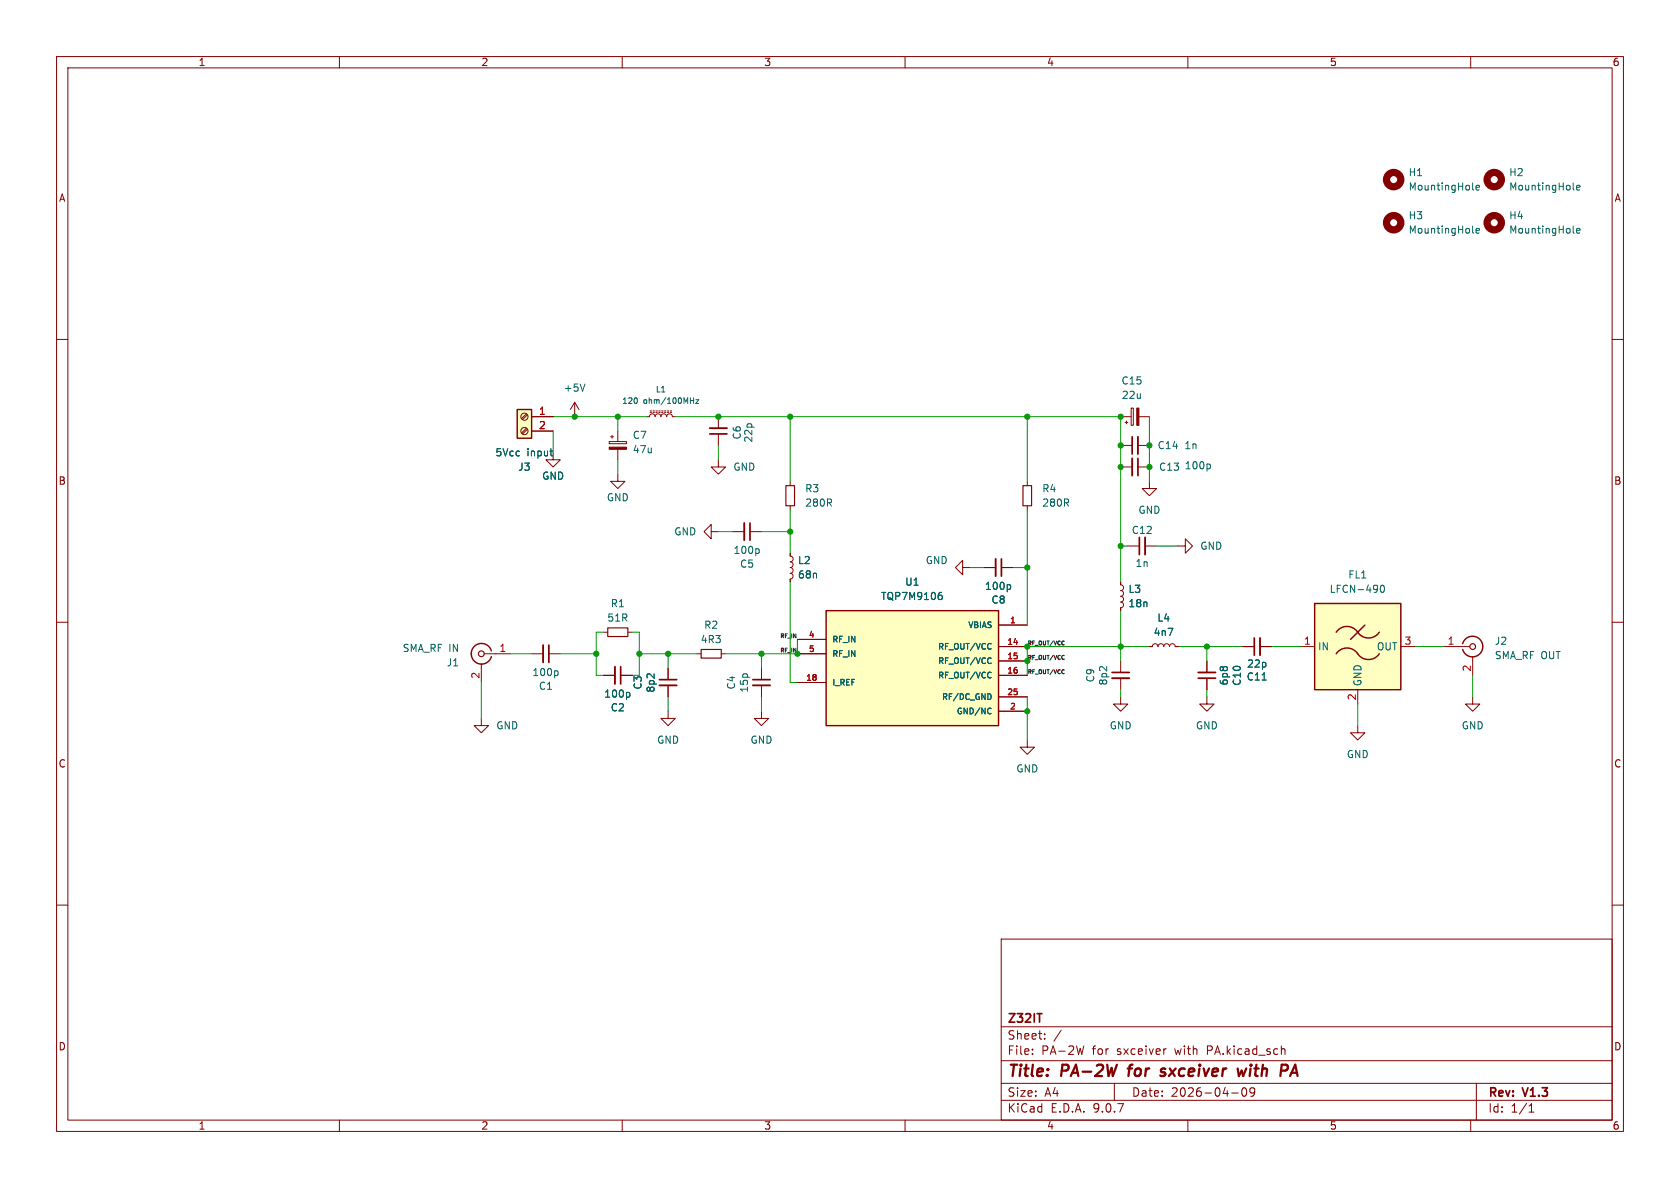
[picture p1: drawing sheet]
<svg xmlns="http://www.w3.org/2000/svg" width="297mm" height="210mm" viewBox="0 0 297 210" stroke-linecap="round" stroke-linejoin="round" font-family="sans-serif">
<g fill="none" stroke="#840000" stroke-width=".18">
<path d="M10 10h277v190h-277zM12 12h273v186h-273zM60 10v2M110 10v2M160 10v2M210 10v2M260 10v2M10 60h2M101.6 71.1l-.8 1.3M101.6 71.1l.8 1.3M101.6 71.1v2.6M114.3 73.7h.5l.2-.4 .3-.1 .4 .1 .1 .4 .2-.4 .3-.1 .4 .1 .1 .4 .2-.4 .3-.1 .4 .1 .2 .4 .1-.4 .4-.1 .3 .1 .2 .4h.5"/>
<path d="M114.9 72.9h.3M114.9 72.6h.3M115.4 72.9h.3M115.4 72.6h.3M116 72.9h.2M116 72.6h.2M116.5 72.9h.2M116.5 72.6h.2M117 72.9h.2M117 72.6h.2M117.5 72.9h.2M117.5 72.6h.2"/>
<path d="M118 72.9h.2M118 72.6h.2M118.5 72.9h.2M118.5 72.6h.2M127 73.7v2M127 76.7v2M285 60h2M97.8 80v1.3h1.3l-1.3 1.3-1.3-1.3h1.3M125.7 94v-1.3l-1.2 1.3 1.2 1.3v-1.3h1.3M127 81.3v1.3h1.3l-1.3 1.2-1.3-1.2h1.3M129.5 94h2.1M132.6 94h2"/>
<path d="M10 110h2M94 115.6h2M97 115.6h2.1M123.2 115.6h.8M127.5 115.6h.8M134.6 118.1v2M174 100.3h2M177 100.3h2.1M198.1 116.8v2.1M198.1 119.9v2M285 110h2M134.6 125.7v1.3h1.3l-1.3 1.3-1.3-1.3h1.3"/>
<path d="M134.6 121.2v2M181.6 130.8v1.3h1.3l-1.3 1.3-1.3-1.3h1.3M198.1 123.2v1.3h1.3l-1.3 1.2-1.3-1.2h1.3M10 160h2M177 166h108v32h-108zM285 160h2M60 198v2M110 198v2M160 198v2M177 194.5h108M177 191.5h108M177 187.5h108"/>
<path d="M177 181.5h108M182.5 186.3v.1M182.5 185.5v.1M184.7 183.6v.1M184.7 182.8v.1M187.6 182.1l-1.3 2M191.6 184.9l-.4 1.5M197 191.5v3M206.2 185.4l-.3 .1M210 198v2M217.7 193.2h1.2M219.7 192.4l.2-.1a.81 .81 0 0 1 .6 .6 .81 .81 0 0 1-.3 .8l-.2 .1a.81 .81 0 0 1-.3-1.4z"/>
<path d="M221.8 192.9l-.3 .3h-.3l-.2-.3 .1-.5 .4-.1 .2 .1a.99 .99 0 0 1-.3 1.4h-.3M227 185.4l.2 .2v.8M260 198v2M261 191.5v6.5M270.3 196.6h.9M270.3 195.5l.4-.4v1.5"/>
</g>
<path d="M199.4 188.9h.7M199.7 188.5l-.2 1.7M205.3 189.4l.5 .1 .2 .3-.1 .3-.6 .1M206 189a.5 .5 0 0 0-.8 .2M220.3 188.9l-.5 1.3-.3-.9-.5 .9M228.1 190.2l.9-2 .4 2M228.3 189.6h1" fill="none" stroke="#840000" stroke-width=".4"/>
<path d="M125.5 76.7h3M132.6 92.5v3M177 98.8v3.1M97 114v3.1M196.6 118.9h3M133.1 120.1h3M183.3 179.2h.9" fill="none" stroke="#840000" stroke-width=".3"/>
<path d="M103.4 67.9l-.4 1.3M112.6 70.5v.6M122.1 70.8h.5M122.6 70.3v1M123 70.7h.5l-.5 .6h.5M134 97l.2 .2v.4l-.2 .2M98.4 118.6l.3 .2v.4l-.3 .2M178.4 103.3l.3 .3v.3l-.3 .3" fill="none" stroke="#006464" stroke-width=".18"/>
<path d="M125.5 75.7h3M131.6 92.5v3M176 98.8v3.1M96 114v3.1M196.6 119.9h3M133.1 121.2h3" fill="none" stroke="#840000" stroke-width=".33"/>
<path d="M124 114.8h3.5v1.5h-3.5z" fill="none" stroke="#840000" stroke-width=".2"/>
<path d="M232.4 106.7h15.2v15.2h-15.2z" fill="#ffffc2"/>
<path d="M232.4 106.7h15.2v15.2h-15.2zM236.2 111.8a2.35 2.35 0 0 1 4.1 .3 2.29 2.29 0 0 0 3.5-.3M236.2 115.6a2.35 2.35 0 0 1 4.1 .3 2.29 2.29 0 0 0 3.5-.3M241.3 110.5l-2.5 2.5" fill="none" stroke="#840000" stroke-width=".25"/>
<path d="M106.7 119.4h2M109.7 119.4h2.1M118.1 118.1v2M229.9 114.3h2.5M247.6 114.3h2.6M118.1 125.7v1.3h1.3l-1.3 1.3-1.3-1.3h1.3M118.1 121.2v2M240 121.9v2.6" fill="none" stroke="#840000" stroke-width=".18"/>
<path d="M244.1 103.6l.2-.2a.68 .68 0 0 1 .5 .7 .68 .68 0 0 1-.5 .6l-.2-.1-.1-.4zM111.1 122.4l.3 .2v.4l-.3 .2" fill="none" stroke="#006464" stroke-width=".18"/>
<path d="M109.7 117.9v3M116.6 120.1h3" fill="none" stroke="#840000" stroke-width=".3"/>
<path d="M108.7 117.9v3M116.6 121.2h3" fill="none" stroke="#840000" stroke-width=".33"/>
<path d="M146 108h30.5v20.3h-30.5z" fill="#ffffc2"/>
<path d="M146 108h30.5v20.3h-30.5z" fill="none" stroke="#840000" stroke-width=".25"/>
<path d="M141 113h5M141 115.6h5M170.2 100.3v-1.2l-1.3 1.2 1.3 1.3v-1.3h1.2M176.5 110.5h5.1M176.5 114.3h5.1M176.5 116.8h5.1M176.5 119.4h5.1M141 120.7h5M176.5 123.2h5.1M176.5 125.7h5.1" fill="none" stroke="#840000" stroke-width=".18"/>
<path d="M166.1 105.2h.2l.3 .2-.1 .5-.4 .1M166.2 104.7h.3M175.2 113.8h.1M175.2 116.3v.1M175.2 118.9h.1M175.2 114.7h.1M175.2 117.2v.1M175.2 119.7v.1M175 122.7l.2 .4-.2 .5M175 125.2l.2 .1M175.2 126.1l-.2 .1" fill="none" stroke="#006464" stroke-width=".18"/>
<path d="M91.4 72.4h2.6v5.1h-2.6z" fill="#ffffc2"/>
<path d="M91.4 72.4h2.6v5.1h-2.6zM86.9 115.1a1.81 1.81 0 0 0-2.8-1 1.81 1.81 0 0 0 0 2.9 1.81 1.81 0 0 0 2.8-.9M258.6 113.8a1.81 1.81 0 0 1 2.8-1 1.81 1.81 0 0 1 0 2.9 1.81 1.81 0 0 1-2.8-.9" fill="none" stroke="#840000" stroke-width=".25"/>
<g fill="none" stroke="#840000" stroke-width=".18">
<path d="M93.1 73.2l-.9 .8M93.1 75.7l-.9 .8M93.2 73.3l-.8 .9M93.2 75.9l-.8 .8M94 73.7h3.8M94 76.2h3.8M107.7 78.1h3v.3h-3zM107.9 77.2h.6M108.2 77v.5M109.2 76.2v1.9M109.2 79.4v1.9M198.1 73.7h1.9"/>
<path d="M198.1 78.7h2.1M198.9 74.7h.5M199.1 74.4v.5M200 72.1h.4v3.1h-.4zM201.2 78.7h2M201.3 73.7h1.9M109.2 83.8v1.3h1.3l-1.3 1.3-1.3-1.3h1.3M139.7 97.8v.5l.4 .1 .1 .4-.1 .4-.4 .1 .3 .1 .2 .2-.1 .5-.4 .2 .4 .2 .1 .3-.1 .4-.4 .2 .4 .1 .1 .3-.1 .4-.4 .2v.5M139.7 85.1v.8M139.7 89.4v.8M181.6 85.1v.8M181.6 89.4v.8"/>
<path d="M198.1 82.6h2.1M199.4 96.5h2M201.2 82.6h2M202.4 96.5h2.1M203.2 85.1v1.3h1.3l-1.3 1.2-1.3-1.2h1.3M208.3 96.5h1.2v-1.2l1.3 1.2-1.3 1.3v-1.3M85.1 117.3v3.4M85.6 115.6h4.6M106.7 111.8h.7M106.7 119.4h2M109.7 119.4h2.1M111 111.8h.8"/>
<path d="M118.1 118.1v2M141 115.6h5M141 113h5M174 100.3h2M176.5 114.3h5.1M176.5 119.4h5.1M176.5 110.5h5.1M176.5 116.8h5.1M177 100.3h2.1M198.1 102.9v.5l.4 .1 .1 .4-.1 .4-.4 .1 .3 .1 .2 .2-.1 .5-.4 .2 .4 .2 .1 .3-.1 .4-.4 .1 .4 .2 .1 .3-.1 .4-.4 .1v.6M203.2 114.3h.5l.2-.4 .3-.1 .4 .1 .1 .4 .2-.4 .3-.1 .4 .1 .1 .4 .2-.4 .3-.1 .4 .1 .2 .4 .1-.4 .4-.1 .3 .1 .2 .4h.5M213.4 116.8v2.1"/>
<path d="M213.4 119.9v2M219.7 114.3h2M222.8 114.3h2M255.3 114.3h4.5M260.3 116.1v3.3M85.1 127v1.3h1.3l-1.3 1.2-1.3-1.2h1.3M118.1 121.2v2M141 120.7h5M176.5 123.2h5.1M176.5 125.7h5.1M213.4 123.2v1.3h1.2l-1.2 1.2-1.3-1.2h1.3M240 128.3v1.2h1.3l-1.3 1.3-1.2-1.3h1.2"/>
<path d="M260.3 123.2v1.3h1.3l-1.3 1.2-1.2-1.2h1.2"/>
<circle cx="92.7" cy="73.7" r=".63"/>
<circle cx="92.7" cy="76.2" r=".63"/>
</g>
<g fill="none" stroke="#006464" stroke-width=".18">
<path d="M260.3 33.4l.2 .2M260.9 33.2l.6-.1v-.3h-.4l-.2 .1 .1 .6h.5M278.1 33.4l.2 .2M278.7 33.2l.6-.1v-.3h-.4l-.2 .1 .1 .6h.5M260.3 41l.2 .2M260.9 40.8l.6-.1v-.3h-.4l-.2 .2 .1 .6h.5M278.1 41l.2 .2M278.7 40.8l.6-.1v-.3h-.4l-.2 .2 .1 .6h.5M97.2 79.7h.5M97.5 80.5l.2 .1M213.7 82l.3 .3v.3l-.3 .3M166.1 105.2h.2l.3 .2-.1 .5-.4 .1"/>
<path d="M166.2 104.7h.3M175.2 113.8h.1M175.2 116.3v.1M175.2 118.9h.1M175.2 114.7h.1M175.2 117.2v.1M175.2 119.7v.1M178.4 103.3l.3 .3v.3l-.3 .3M111.1 122.4l.3 .2v.4l-.3 .2M175 122.7l.2 .4-.2 .5M175 125.2l.2 .1M175.2 126.1l-.2 .1"/>
<path d="M223.1 120.2h.8"/>
</g>
<path d="M200.2 77.2v3.1M201.2 81v3.1M201.4 95v3M211.8 119.9h3.1M221.7 112.8v3" fill="none" stroke="#840000" stroke-width=".3"/>
<path d="M201.2 77.2v3.1M200.2 81v3.1M202.4 95v3M211.8 118.9h3.1M222.8 112.8v3" fill="none" stroke="#840000" stroke-width=".33"/>
<g fill="none" stroke="#840000" stroke-width=".2">
<path d="M138.9 85.9h1.6v3.5h-1.6zM180.8 85.9h1.6v3.5h-1.6zM107.4 111h3.6v1.5h-3.6z"/>
<circle cx="85.1" cy="115.6" r=".51"/>
<circle cx="260.3" cy="114.3" r=".51"/>
</g>
<g fill="#840000" stroke="#840000" stroke-width=".18">
<path d="M201 72.1h.3v3.1h-.3z"/>
<path d="M107.7 79h3v.4h-3z"/>
</g>
<g fill="none" stroke="#840000" stroke-width="1.3">
<circle cx="246.4" cy="31.7" r="1.27"/>
<circle cx="246.4" cy="39.4" r="1.27"/>
<circle cx="264.2" cy="31.7" r="1.27"/>
<circle cx="264.2" cy="39.4" r="1.27"/>
</g>
<path d="M188.1 115.9h.1M188.1 113.3v.1M188.1 118.4v.1M188.1 116.5h.1M188.1 113.9v.1M188.1 119v.1" fill="none" stroke="#0f0f0f" stroke-width=".18"/>
<g fill="none" stroke="#009600" stroke-width=".18">
<path d="M97.8 73.7h16.5M97.8 76.2v3.8M109.2 73.7v2.5M119.4 73.7h78.7v29.2M127 78.7v2.6M139.7 73.7v11.4M181.6 73.7v11.4M203.2 73.7v11.4M109.2 81.3v2.5M127 94h2.5M134.6 94h5.1M139.7 90.2v7.6"/>
<path d="M181.6 90.2v20.3M198.1 96.5h1.3M204.5 96.5h3.8M90.2 115.6h3.8M99.1 115.6h6.3M106.7 111.8h-1.3v7.6h1.3M111.8 111.8h1.2v7.6M113 115.6h10.2M118.1 115.6v2.5M134.6 115.6v2.5M139.7 102.9v17.8h1.3M141 113v2.6h-12.7"/>
<path d="M171.4 100.3h2.6M179.1 100.3h2.5M198.1 108v8.8M203.2 114.3h-21.6v5.1M208.3 114.3h11.4M213.4 114.3v2.5M224.8 114.3h5.1M250.2 114.3h5.1M260.3 119.4v3.8M85.1 120.7v6.3M118.1 123.2v2.5M134.6 123.2v2.5"/>
<path d="M181.6 123.2v7.6M198.1 121.9v1.3M213.4 121.9v1.3M240 124.5v3.8"/>
</g>
<g fill="#009600" stroke="#009600" stroke-width=".18">
<circle cx="134.6" cy="115.6" r=".46"/>
<circle cx="105.4" cy="115.6" r=".46"/>
<circle cx="113" cy="115.6" r=".46"/>
<circle cx="118.1" cy="115.6" r=".46"/>
<circle cx="141" cy="115.6" r=".46"/>
<circle cx="198.1" cy="82.6" r=".46"/>
<circle cx="203.2" cy="82.6" r=".46"/>
<circle cx="198.1" cy="73.7" r=".46"/>
<circle cx="181.6" cy="73.7" r=".46"/>
<circle cx="181.6" cy="100.3" r=".46"/>
<circle cx="181.6" cy="114.3" r=".46"/>
<circle cx="203.2" cy="78.7" r=".46"/>
<circle cx="198.1" cy="78.7" r=".46"/>
<circle cx="181.6" cy="116.8" r=".46"/>
<circle cx="198.1" cy="114.3" r=".46"/>
<circle cx="181.6" cy="125.7" r=".46"/>
<circle cx="198.1" cy="96.5" r=".46"/>
<circle cx="213.4" cy="114.3" r=".46"/>
<circle cx="127" cy="73.7" r=".46"/>
<circle cx="101.6" cy="73.7" r=".46"/>
<circle cx="109.2" cy="73.7" r=".46"/>
<circle cx="139.7" cy="73.7" r=".46"/>
<circle cx="139.7" cy="94" r=".46"/>
</g>
<g font-size="2.8" fill="#840000">
<text x="178" y="190.9">Title:</text>
<text x="187.7" y="190.9">PA-2W</text>
<text x="200.4" y="190.9">for</text>
<text x="206.9" y="190.9">sxceiver</text>
<text x="221.3" y="190.9">with</text>
</g>
<g font-size="2.1" fill="#840000">
<text x="178" y="184">Sheet:</text>
<text x="178" y="181.2">Z32IT</text>
<text x="178" y="186.7">File:</text>
<text x="184.1" y="186.7">PA-2W</text>
<text x="193.2" y="186.7">for</text>
<text x="197.6" y="186.7">sxceiver</text>
<text x="208" y="186.7">with</text>
<text x="213.8" y="186.7">PA.kicad_sch</text>
<text x="178" y="196.9">KiCad</text>
<text x="178" y="194.1">Size:</text>
<text x="184.7" y="194.1">A4</text>
<text x="185.7" y="196.9">E.D.A.</text>
<text x="193.3" y="196.9">9.0.7</text>
<text x="200" y="194.1">Date:</text>
<text x="207" y="194.1">2026-04-09</text>
<text x="263" y="194.3">Rev:</text>
<text x="263" y="196.9">Id:</text>
<text x="267.1" y="196.9">1/1</text>
<text x="269.4" y="194.3">V1.3</text>
</g>
<g font-size="1.8" fill="#840000">
<text x="35" y="11.9">1</text>
<text x="85" y="11.9">2</text>
<text x="135" y="11.9">3</text>
<text x="185" y="11.9">4</text>
<text x="235" y="11.9">5</text>
<text x="285" y="11.9">6</text>
<text x="10.3" y="35.9">A</text>
<text x="285.3" y="35.9">A</text>
<text x="10.3" y="85.9">B</text>
<text x="285.3" y="85.9">B</text>
<text x="10.3" y="135.9">C</text>
<text x="285.3" y="135.9">C</text>
<text x="10.3" y="185.9">D</text>
<text x="285.3" y="185.9">D</text>
<text x="35" y="199.9">1</text>
<text x="85" y="199.9">2</text>
<text x="135" y="199.9">3</text>
<text x="185" y="199.9">4</text>
<text x="235" y="199.9">5</text>
<text x="285" y="199.9">6</text>
</g>
<g font-size="1.8" fill="#006464">
<text x="248.9" y="31.3">H1</text>
<text x="248.9" y="33.9">MountingHole</text>
<text x="266.7" y="31.3">H2</text>
<text x="266.7" y="33.9">MountingHole</text>
<text x="248.9" y="39">H3</text>
<text x="248.9" y="41.5">MountingHole</text>
<text x="266.7" y="39">H4</text>
<text x="266.7" y="41.5">MountingHole</text>
<text x="99.6" y="69.4">+5V</text>
<text x="198.2" y="68.2">C15</text>
<text x="198.2" y="70.7">22u</text>
<text x="111.8" y="77.8">C7</text>
<text x="131.2" y="77.8" transform="rotate(-90 131.2 77.8)">C6</text>
<text x="87.5" y="80.9">5Vcc</text>
<text x="91.5" y="83.4">J3</text>
<text x="93.1" y="80.9">input</text>
<text x="111.8" y="80.3">47u</text>
<text x="129.5" y="83.4">GND</text>
<text x="133.2" y="78.3" transform="rotate(-90 133.2 78.3)">22p</text>
<text x="204.6" y="79.6">C14</text>
<text x="204.8" y="83.4">C13</text>
<text x="209.3" y="79.6">1n</text>
<text x="209.3" y="83.2">100p</text>
<text x="95.8" y="85">GND</text>
<text x="107.2" y="88.8">GND</text>
<text x="142.2" y="87.2">R3</text>
<text x="142.2" y="89.8">280R</text>
<text x="184.2" y="87.2">R4</text>
<text x="184.2" y="89.8">280R</text>
<text x="119.1" y="94.8">GND</text>
<text x="200" y="94.6">C12</text>
<text x="201.2" y="91">GND</text>
<text x="129.6" y="98.1">100p</text>
<text x="130.7" y="100.5">C5</text>
<text x="141" y="99.9">L2</text>
<text x="163.6" y="99.9">GND</text>
<text x="200.6" y="100.4">1n</text>
<text x="212.1" y="97.4">GND</text>
<text x="107.9" y="107.5">R1</text>
<text x="141" y="102.5">68n</text>
<text x="155.7" y="106.3">TQP7M9106</text>
<text x="159.9" y="103.7">U1</text>
<text x="174" y="104.5">100p</text>
<text x="175.2" y="106.9">C8</text>
<text x="199.4" y="105">L3</text>
<text x="199.4" y="107.5">18n</text>
<text x="235" y="105">LFCN-490</text>
<text x="238.3" y="102.5">FL1</text>
<text x="107.3" y="110.1">51R</text>
<text x="123.8" y="113.9">4R3</text>
<text x="124.4" y="111.4">R2</text>
<text x="203.9" y="112.6">4n7</text>
<text x="204.5" y="110.1">L4</text>
<text x="71.1" y="115.5">SMA_RF IN</text>
<text x="78.9" y="118">J1</text>
<text x="94" y="119.7">100p</text>
<text x="220.4" y="118.2">22p</text>
<text x="232.9" y="115.2">IN</text>
<text x="243.3" y="115.2">OUT</text>
<text x="264.2" y="114.2">J2</text>
<text x="264.2" y="116.7">SMA_RF OUT</text>
<text x="95.2" y="122.1">C1</text>
<text x="106.7" y="123.5">100p</text>
<text x="107.9" y="125.9">C2</text>
<text x="113.6" y="122" transform="rotate(-90 113.6 122)">C3</text>
<text x="115.9" y="122.5" transform="rotate(-90 115.9 122.5)">8p2</text>
<text x="130.1" y="122" transform="rotate(-90 130.1 122)">C4</text>
<text x="132.4" y="122.5" transform="rotate(-90 132.4 122.5)">15p</text>
<text x="193.6" y="120.7" transform="rotate(-90 193.6 120.7)">C9</text>
<text x="195.9" y="121.3" transform="rotate(-90 195.9 121.3)">8p2</text>
<text x="217.3" y="121.3" transform="rotate(-90 217.3 121.3)">6p8</text>
<text x="219.6" y="121.3" transform="rotate(-90 219.6 121.3)">C10</text>
<text x="220.3" y="120.5">C11</text>
<text x="240.9" y="121.4" transform="rotate(-90 240.9 121.4)">GND</text>
<text x="87.6" y="129.1">GND</text>
<text x="116.1" y="131.7">GND</text>
<text x="132.6" y="131.7">GND</text>
<text x="196.1" y="129.1">GND</text>
<text x="211.3" y="129.1">GND</text>
<text x="258.3" y="129.1">GND</text>
<text x="179.6" y="136.8">GND</text>
<text x="238" y="134.2">GND</text>
</g>
<g font-size="1.8" fill="#a90000">
<text x="95.2" y="73.4">1</text>
<text x="95.2" y="75.9">2</text>
<text x="88.2" y="115.3">1</text>
<text x="230.4" y="114">1</text>
<text x="248.2" y="114">3</text>
<text x="255.8" y="114">1</text>
<text x="260.1" y="118.8" transform="rotate(-90 260.1 118.8)">2</text>
<text x="84.8" y="120.1" transform="rotate(-90 84.8 120.1)">2</text>
<text x="239.8" y="123.9" transform="rotate(-90 239.8 123.9)">2</text>
</g>
<g font-size="1.4" fill="#006464">
<text x="109.9" y="71.6">120</text>
<text x="113.8" y="71.6">ohm/100MHz</text>
<text x="115.8" y="69.6">L1</text>
<text x="147.1" y="113.8">RF_IN</text>
<text x="171.1" y="111.2">VBIAS</text>
<text x="147.1" y="116.3">RF_IN</text>
<text x="165.7" y="115">RF_OUT/VCC</text>
<text x="165.7" y="117.6">RF_OUT/VCC</text>
<text x="147.1" y="121.4">I_REF</text>
<text x="165.7" y="120.1">RF_OUT/VCC</text>
<text x="166.4" y="123.9">RF/DC_GND</text>
<text x="169" y="126.5">GND/NC</text>
</g>
<g font-size="1.4" fill="#a90000">
<text x="142.9" y="112.8">4</text>
<text x="178.5" y="110.2">1</text>
<text x="142.9" y="115.3">5</text>
<text x="178" y="114">14</text>
<text x="178" y="116.6">15</text>
<text x="178" y="119.1">16</text>
<text x="142.4" y="120.4">18</text>
<text x="178" y="122.9">25</text>
<text x="178.5" y="125.5">2</text>
</g>
<g font-size="1" fill="#0f0f0f">
<text x="137.8" y="112.8">RF_IN</text>
<text x="137.8" y="115.4">RF_IN</text>
<text x="181.6" y="116.6">RF_OUT/VCC</text>
<text x="181.6" y="114.1">RF_OUT/VCC</text>
<text x="181.6" y="119.2">RF_OUT/VCC</text>
</g>
</svg>
